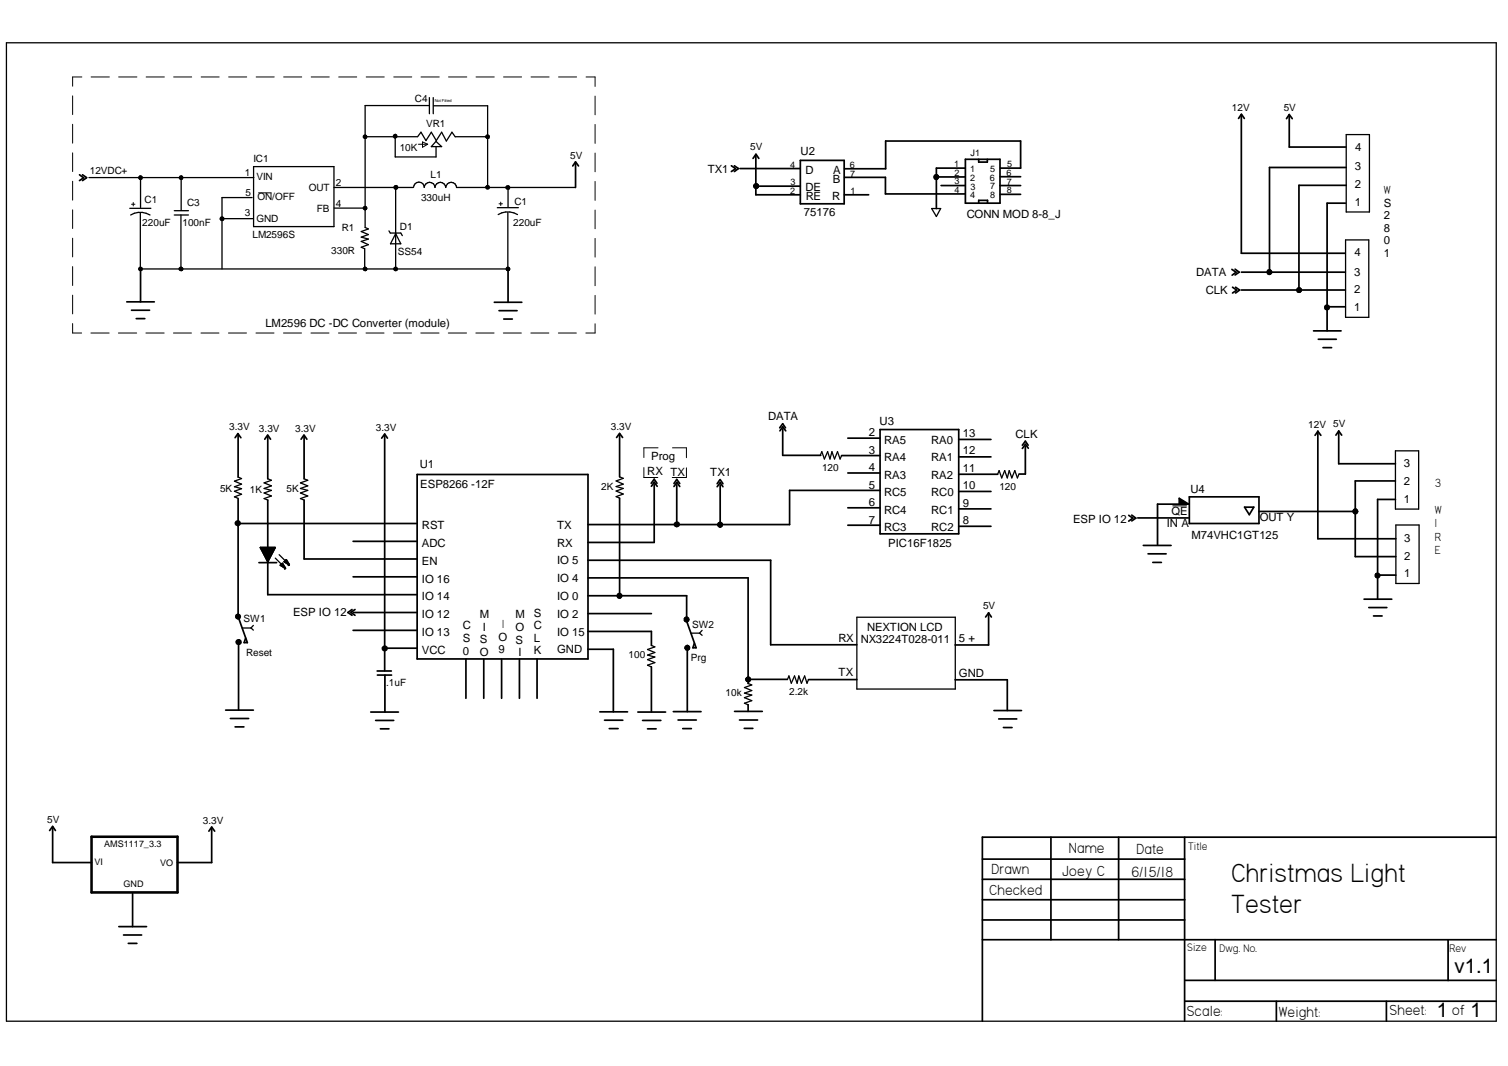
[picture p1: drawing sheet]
<svg xmlns="http://www.w3.org/2000/svg" width="297mm" height="210mm" viewBox="0 0 297 210" stroke-linecap="round" stroke-linejoin="round" font-family="sans-serif">
<g fill="none" stroke="#000" stroke-width=".34">
<path d="M15.7 34.4l.8 .6-.8 .6M16.3 34.4l.8 .6M17.1 35l-.8 .6M112.8 32.7l.6-.8 .6 .8M113.4 32v4.9M144.1 32.6l.8 .6M144.6 32.6l.9 .6-.9 .6M144.9 33.2l-.8 .6M145.8 33.2h11.8M148.3 31.2l.6-.8v8h8.7M148.9 36.7h8.7M148.9 30.4l.6 .8"/>
<path d="M157.6 31.6h8.7v8.5h-8.7zM166.3 38.4h4.8M166.4 34.9h8v3.3h15.7M184.4 34.8h5.7M185.4 36.5h4.7M190.1 33.1h-5.7v8M190.2 31.4h6.8v8.6h-6.8zM192.8 31.4v.5h1.7v-.5M194.5 40v-.5h-1.7v.5M197 36.5h4M197 38.3h4M197.1 33.1h3.9v-5.3h-26.5v5.4h-8.1"/>
<path d="M197.1 34.8h3.9M244 23.3l.5-.8v27.4h20.5M244.6 22.5l.5 .8M254 22.6v6.4h11.1M254 22.6l-.6 .8M254 22.6l.5 .8M265.2 33h-15.1v20.6M265.2 36.5h-9.3v20.6M25 59.4h5.4M27.7 52.9v6.5M97.4 59.5h5.4M100.1 53v6.5"/>
<path d="M242.7 53l.8 .6M242.8 56.6l.8 .5M243.3 53l.8 .6-.8 .5M243.4 56.6l.8 .5-.8 .6M243.5 53.6l-.8 .6M243.6 57.1l-.8 .6M244.5 53.6h20.5M244.5 57.1h20.5M265 40h-3.6v25.2M25.9 61.1h3.6M26.8 62.7h1.7M98.3 61.2h3.6"/>
<path d="M99.2 62.8h1.7M258.7 65.2h5.5M259.7 66.8h3.5M260.6 68.5h1.7M261.4 60.4h3.6M46.3 86.2l.6-.8 .6 .8M46.9 85.5v8.4M46.9 98.2v23.2l1.8 5.1h-.6l.3-.9M52.7 85.7l-.5 .8M52.7 98.5v18.6h29.4M52.7 85.7l.6 .8M52.7 85.9v8.4"/>
<path d="M59.3 86.5l.6-.8 .5 .8M59.9 98.5v11.6h22.2M59.9 85.9v8.4M75.2 86.3l.6-.8 .5 .8M75.8 85.6v46.5M82.2 93.4h33.6v36.4h-33.6zM121.5 86.1l.5-.8 .6 .8M122 85.5v8.4M122 98.1v19.2M128.3 95.2l.6-.8 .5 .8M128.3 95.8l.6-.8 .6 .8M128.9 95.4v11.4h-13.1"/>
<path d="M132.8 95.2l.5-.8 .6 .8M133.3 95l-.5 .8M133.3 95.5v7.8M133.3 95l.6 .8M141.3 95.8l.6-.8 .5 .8M141.8 94.4l-.5 .8M141.9 94.4l.5 .8M141.9 95.5v8.3M153.6 84.2l.6-.8 .5 .8M153.6 84.8l.6-.8 .6 .8M154.2 84.5v5.2h7.5M165.8 89.7h7.6"/>
<path d="M167 100h6.4M167 86.3h6.4M167 93.1h6.4M173.4 84.6h15.4v20.5h-15.4zM173.4 96.6h-17.9v6.7h-39.7M188.8 93.4h7.7M188.8 90h6.4M188.8 86.5h6.4M188.8 96.8h6.4M201.4 87.7l.6-.8 .5 .8M202 87.9v5.4h-1.3M202 87.5l-.6 .8"/>
<path d="M202 87.5l.6 .8M232.3 99.3v-1.2l1.8 1.2h-6.1v8.1M234.3 97.8h13.7v5.3h-13.7zM245.1 99.9h1.9l-.9 1.4zM259.6 84.9v21.2h15.4M259.6 84.9l-.6 .8M259.6 84.9l.6 .8M263.7 84.9v6.4h11.2M263.7 84.9l-.6 .8M263.7 84.9l.6 .8M274.9 94.7h-7.9v14.9h8M274.9 98.3h-3.5v19.7"/>
<path d="M47.1 103.1h35M51 110.8h3.5M51.3 107.8h2.9l-1.5 2.8zM55.2 111.3l.4-.3 .6 .9zM56.4 110.2l.6 1-1-.6zM69.6 113.6h12.5M69.6 106.6h12.5M115.8 117.3h19.5v5l1.8 5.3h-.6l.3-.9M115.8 113.8h31.6v20.8M115.8 110.3h36v16.7h17M167 103.4h6.4M188.8 103.6h6.4"/>
<path d="M188.8 100.2h6.4M222.3 101.5l.8 .5-.8 .6M222.9 101.4l.8 .6-.8 .6M224.1 102h10M225.2 107.4h5.5M226.1 109.1h3.6M227.1 110.7h1.7M248 100.7h19M268.7 118h5.4M269.6 119.6h3.6M271.4 113.2h3.6M44.4 139.8h5.5"/>
<path d="M47 126.1v13.7M69.1 120.6l.8 .6M69.3 120l-.8 .6 .8 .6M69.6 124.1h12.5M69.6 120.6h12.5M69.9 120l-.8 .6M74.3 132.1h2.8M74.3 132.9h2.8M75.8 127.6h6.3M75.8 132.9v7.3M91.8 129.8v7.7M95.3 129.8v7.7"/>
<path d="M98.8 129.8v7.7M102.3 129.8v7.7M105.8 129.8v7.7M115.8 124.3h12.5v2.8M115.8 127.8h5v12.4M115.8 120.8h12.5M128.3 131.3v8.9M135.4 127.1v13M147.4 133.8h7.7M147.4 138.8v1.3M159.3 133.8h9.5M188.1 133.9h10.3v6"/>
<path d="M194.7 120.7v6.3h-6.6M194.7 120.7l-.6 .8M194.7 120.7l.6 .8M195.8 139.9h5.4M270.5 121.3h1.7M45.4 141.5h3.6M46.3 143.1h1.7M73 140.2h5.5M74 141.9h3.6M74.9 143.5h1.7M118.1 140.2h5.5M119.1 141.8h3.6"/>
<path d="M120 143.5h1.7M125.6 140.2h5.5M126.6 141.9h3.6M127.5 143.5h1.7M132.6 140.1h5.5M133.6 141.8h3.6M134.5 143.5h1.7M144.7 140.1h5.5M145.7 141.8h3.5M146.6 143.4h1.7M196.7 141.6h3.6M197.7 143.3h1.6"/>
<path d="M9.8 163.5l.6-.8 .5 .8M10.4 162.9v6.9h7.6M26.1 175.9v6.6M41.1 163.7l.6-.8 .6 .8M41.7 163v6.8h-6.7M193.5 169.2h39.9M193.5 173.1h39.9M193.5 177.2h39.9M207 164.8v20.2M220.3 164.8v20.2M233.3 164.8v36.3M294.7 164.8h-101.2v36.3"/>
<path d="M23.4 182.5h5.5M24.3 184.1h3.6M25.3 185.8h1.7M193.5 185h101.2M193.5 181.1h39.9M233.4 197.1h61.3M233.4 193h61.3M239.3 185v8M251.4 197.1v4M273.1 197.1v4M285.2 185.1v8"/>
</g>
<g fill="#000">
<path d="M232.3 98.1l1.8 1.2h-1.8zM51.3 107.8h1.4v2.8zM52.7 107.8h1.5l-1.5 2.8zM55.2 111.3l.3-.2 .7 .8zM55.5 111.1l.1-.1 .6 .9zM56.4 110.2l.6 1-.8-.8zM56 110.6l.2-.2 .8 .8z"/>
<circle cx="27.7" cy="35" r=".35"/>
<circle cx="35.7" cy="35" r=".35"/>
<circle cx="71.9" cy="26.9" r=".34"/>
<circle cx="77.8" cy="26.8" r=".35"/>
<circle cx="78" cy="36.9" r=".37"/>
<circle cx="96" cy="36.9" r=".34"/>
<circle cx="96" cy="26.9" r=".34"/>
<circle cx="100.1" cy="36.9" r=".35"/>
<circle cx="148.9" cy="36.7" r=".47"/>
<circle cx="184.4" cy="34.9" r=".49"/>
<circle cx="27.7" cy="53" r=".34"/>
<circle cx="35.7" cy="53" r=".35"/>
<circle cx="43.7" cy="43.1" r=".37"/>
<circle cx="71.9" cy="53" r=".34"/>
<circle cx="71.9" cy="41" r=".34"/>
<circle cx="77.9" cy="53" r=".34"/>
<circle cx="100.1" cy="53" r=".35"/>
<circle cx="250" cy="53.6" r=".49"/>
<circle cx="255.9" cy="57.1" r=".47"/>
<circle cx="261.4" cy="60.5" r=".49"/>
<circle cx="46.8" cy="103" r=".49"/>
<circle cx="122" cy="117.3" r=".49"/>
<circle cx="133.3" cy="103.2" r=".47"/>
<circle cx="141.8" cy="103.3" r=".49"/>
<circle cx="267" cy="100.7" r=".49"/>
<circle cx="271.3" cy="113.3" r=".49"/>
<circle cx="46.9" cy="121.4" r=".49"/>
<circle cx="47" cy="126.4" r=".49"/>
<circle cx="75.8" cy="127.7" r=".46"/>
<circle cx="135.2" cy="122" r=".49"/>
<circle cx="135.4" cy="127.6" r=".46"/>
<circle cx="147.4" cy="133.8" r=".47"/>
</g>
<g fill="none" stroke="#000" stroke-width=".25">
<path d="M1.3 8.4h293.4v192.7h-293.4zM84.6 19.2v3.2M85.3 19.2v3.2M17.5 35h32.5M27.7 35v5.9M35.7 35v6.4M49.7 38.9h-6v14.1M49.9 32.8h15.9v11.8h-15.9zM65.8 36.9h15.6M71.9 26.9h10.3M77.8 26.9v4h8.1v-1.9M77.9 36.9v16.1"/>
<path d="M81.4 36.9a1.06 1.06 0 0 1 1.1-1 1.06 1.06 0 0 1 1.1 1M82.3 26.9l.6-.9 1 1.7 1.1-1.7 .9 1.7 1.1-1.7 .9 1.8 1.1-1.8 .7 .9h6.4M83.6 36.9a1.06 1.06 0 0 1 1-1 1.06 1.06 0 0 1 1.1 1 1.06 1.06 0 0 1 1-1 1.06 1.06 0 0 1 1.1 1 1.08 1.08 0 0 1 1.1-1 1.08 1.08 0 0 1 1.1 1M84.6 20.8h-12.7v24l.7 .3-1.4 .5 1.4 .6-1.4 .5 1.4 .4-1.4 .4 1.4 .7-1.4 .5 .6 .3v4M85.4 20.8h10.7v16.1M85.9 27.8l-.9 1.1h2l-1.1-1M89.9 36.9h23.5M100.1 36.9v3.9M265.2 26.5h4.5v15.2h-4.5zM25.6 41h4.1M25.7 42.3a3.7 3.7 0 0 1 3.8 0M34.3 41.5h2.8"/>
<path d="M34.3 42.3h2.8M35.6 42.3v10.7M43.7 43.1h6.1M65.8 41h6.1M76.6 45.5l.3 .4h2l.3 .5M77.9 46l1 2h-2zM98 40.9h4.1M98.1 42.2a3.7 3.7 0 0 1 3.8 0M100 41.9v11.1h-72.4v-11M183.5 41.1h1.8l-.9 1.5zM265 47.2h4.6v15.3h-4.6zM46.9 93.9l.7 .3-1.4 .5 1.4 .6-1.4 .5 1.4 .4-1.4 .5 1.4 .6-1.4 .5 .7 .3"/>
<path d="M52.7 94.3l.8 .3-1.5 .5 1.5 .6-1.5 .5 1.5 .4-1.5 .5 1.5 .6-1.5 .5 .7 .3M59.9 94.3l.7 .3-1.4 .5 1.4 .6-1.4 .5 1.4 .4-1.4 .5 1.4 .6-1.4 .5 .7 .3M122 93.9l.8 .3-1.4 .5 1.4 .6-1.4 .5 1.4 .4-1.4 .5 1.4 .6-1.4 .5 .6 .3M161.6 89.6l.3-.7 .5 1.5 .6-1.5 .5 1.5 .4-1.5 .5 1.5 .6-1.5 .5 1.5 .3-.7M196.5 93.4l.3-.7 .5 1.4 .6-1.4 .5 1.4 .4-1.4 .5 1.4 .6-1.4 .5 1.4 .3-.7M274.9 88.8h4.5v11.4h-4.5zM54.2 109.9l2 2M55 109.2l2 2M275 103.4h4.5v11.5h-4.5zM47.7 123.7h1.7M49.4 123.7l.5 .4M49.9 123.1l-.5 .6"/>
<path d="M128.3 127.1l.7 .3-1.5 .5 1.5 .6-1.5 .5 1.5 .4-1.5 .5 1.5 .6-1.5 .5 .8 .3M136.1 124.7h1.7M137.8 124.7l.5 .4M138.3 124.1l-.5 .6M147.4 134.6l.7 .3-1.5 .5 1.5 .6-1.5 .5 1.5 .4-1.5 .5 1.5 .6-1.5 .5 .8 .3M155.1 133.8l.3-.7 .5 1.4 .6-1.4 .5 1.4 .3-1.4 .6 1.4 .6-1.4 .5 1.4 .3-.7M168.8 121.5h19.4v14.2h-19.4z"/>
<circle cx="27.7" cy="35" r=".35"/>
<circle cx="35.7" cy="35" r=".35"/>
<circle cx="71.9" cy="26.9" r=".34"/>
<circle cx="77.8" cy="26.8" r=".35"/>
<circle cx="78" cy="36.9" r=".37"/>
<circle cx="96" cy="36.9" r=".34"/>
<circle cx="96" cy="26.9" r=".34"/>
<circle cx="100.1" cy="36.9" r=".35"/>
<circle cx="148.9" cy="36.7" r=".47"/>
<circle cx="184.4" cy="34.9" r=".49"/>
<circle cx="27.7" cy="53" r=".34"/>
<circle cx="35.7" cy="53" r=".35"/>
<circle cx="43.7" cy="43.1" r=".37"/>
<circle cx="71.9" cy="53" r=".34"/>
<circle cx="71.9" cy="41" r=".34"/>
<circle cx="77.9" cy="53" r=".34"/>
<circle cx="100.1" cy="53" r=".35"/>
<circle cx="250" cy="53.6" r=".49"/>
<circle cx="255.9" cy="57.1" r=".47"/>
<circle cx="261.4" cy="60.5" r=".49"/>
<circle cx="46.8" cy="103" r=".49"/>
<circle cx="122" cy="117.3" r=".49"/>
<circle cx="133.3" cy="103.2" r=".47"/>
<circle cx="141.8" cy="103.3" r=".49"/>
<circle cx="267" cy="100.7" r=".49"/>
<circle cx="271.3" cy="113.3" r=".49"/>
<circle cx="46.9" cy="121.4" r=".49"/>
<circle cx="47" cy="126.4" r=".49"/>
<circle cx="75.8" cy="127.7" r=".46"/>
<circle cx="135.2" cy="122" r=".49"/>
<circle cx="135.4" cy="127.6" r=".46"/>
<circle cx="147.4" cy="133.8" r=".47"/>
</g>
<path d="M18 164.8h17v10.9h-17z" fill="none" stroke="#000" stroke-width=".51"/>
<g fill="none" stroke="#000" stroke-width=".2">
<path d="M14.3 18.9v3.7M16.1 15.2h-1.8v1.8M17.9 15.2h3.6M23.4 15.2h3.6M28.8 15.2h3.6M34.2 15.2h3.6M39.6 15.2h3.6M45 15.2h3.6M50.5 15.2h3.5M55.9 15.2h3.5M61.3 15.2h3.6M66.7 15.2h3.6"/>
<path d="M72.1 15.2h3.6M77.6 15.2h3.5M82.9 15.2h3.6M88.3 15.2h3.6M93.8 15.2h3.6M99.2 15.2h3.5M104.6 15.2h3.6M110 15.2h3.6M115.4 15.2h1.8v1.8M117.2 18.9v3.7M14.3 24.5v3.7M14.3 30.1v3.7"/>
<path d="M14.3 35.7v3.7M26.2 39.9v.7M50.9 38h2.5M82.4 28.4h1.8M83.2 27.9l1 .5-1 .6zM98.6 39.8v.7M117.2 24.5v3.7M117.2 30.1v3.7M117.2 35.7v3.8M14.3 41.3v3.7M14.3 46.9v3.7M14.3 52.5v3.7"/>
<path d="M14.3 58.1v3.7M25.9 40.2h.7M98.3 40.1h.7M117.2 41.4v3.6M117.2 46.9v3.7M117.2 52.5v3.8M117.2 58.2v3.6M14.3 63.7v1.9h1.8M17.9 65.6h3.6M23.3 65.6h3.6M28.7 65.6h3.6M34.2 65.6h3.5"/>
<path d="M39.6 65.6h3.5M45 65.6h3.6M50.4 65.6h3.6M55.8 65.6h3.6M61.3 65.6h3.5M66.7 65.6h3.5M72.1 65.6h3.5M77.5 65.6h3.6M82.9 65.6h3.6M88.3 65.6h3.6M93.7 65.6h3.6M99.1 65.6h3.6"/>
<path d="M104.6 65.6h3.5M110 65.6h3.5M117.2 63.8v1.8h-1.8M126.8 92.1v1.9h2.8M129.6 88.2h-2.8v1.9M132.5 88.2h2.7v1.9M135.2 92.1v1.9h-2.8M231 99.6h2.7"/>
</g>
<g fill="#000">
<circle cx="56.1" cy="111.8" r=".17"/>
<circle cx="56.8" cy="111.1" r=".17"/>
<circle cx="56.9" cy="111.1" r=".17"/>
</g>
<g font-size="5.9">
<text x="242.5" y="173.7">Christmas Light</text>
<text x="242.5" y="179.7">Tester</text>
</g>
<g font-size="4">
<text x="286.5" y="191.5">v1.1</text>
<text x="283" y="200.3">1</text>
<text x="289.7" y="200.3">1</text>
</g>
<g font-size="3.3">
<text x="210.6" y="167.9">Name</text>
<text x="195.3" y="172.1">Drawn</text>
<text x="209.3" y="172.6">Joey C</text>
<text x="222.8" y="172.6">6/15/18</text>
<text x="223.9" y="168.1">Date</text>
<text x="194.9" y="176.2">Checked</text>
<text x="233.8" y="200">Scale:</text>
<text x="251.9" y="200.3">Weight:</text>
<text x="273.7" y="199.9">Sheet:</text>
<text x="286" y="199.9">of</text>
</g>
<g font-size="2.6">
<text x="272.6" y="38.1">W</text>
<text x="282.6" y="95.8">3</text>
<text x="282.6" y="101.2">W</text>
<text x="282.6" y="103.8">I</text>
<text x="282.6" y="106.5">R</text>
<text x="282.6" y="109.2">E</text>
<text x="98.9" y="123.7">I</text>
</g>
<g font-size="2.4">
<text x="234" y="167.4">Title</text>
<text x="233.8" y="187.3">Size</text>
<text x="240.2" y="187.5">Dwg. No.</text>
<text x="285.5" y="187.5">Rev</text>
</g>
<g font-size="2.2">
<text x="267" y="29.7">4</text>
<text x="139.4" y="34">TX1</text>
<text x="157.7" y="30.4">U2</text>
<text x="158.7" y="34.3">D</text>
<text x="164.1" y="34.3">A</text>
<text x="266.9" y="33.5">3</text>
<text x="158.7" y="37.6">DE</text>
<text x="158.7" y="39.4">RE</text>
<text x="163.9" y="39.5">R</text>
<text x="164" y="36">B</text>
<text x="266.9" y="40.6">1</text>
<text x="266.9" y="37">2</text>
<text x="272.6" y="40.7">S</text>
<text x="158.3" y="42.6">75176</text>
<text x="190.4" y="42.9">CONN MOD 8-8_J</text>
<text x="272.6" y="43.2">2</text>
<text x="272.6" y="45.6">8</text>
<text x="266.8" y="50.4">4</text>
<text x="272.6" y="48.1">0</text>
<text x="272.6" y="50.6">1</text>
<text x="235.6" y="54.3">DATA</text>
<text x="237.5" y="57.9">CLK</text>
<text x="266.7" y="57.8">2</text>
<text x="266.7" y="54.3">3</text>
<text x="52.3" y="64.4">LM2596 DC -DC Converter (module)</text>
<text x="266.7" y="61.3">1</text>
<text x="151.3" y="82.7">DATA</text>
<text x="173.3" y="83.7">U3</text>
<text x="171.2" y="89.4">3</text>
<text x="171.2" y="85.9">2</text>
<text x="174.2" y="87.4">RA5</text>
<text x="183.4" y="87.4">RA0</text>
<text x="189.7" y="86">13</text>
<text x="189.7" y="89.5">12</text>
<text x="200" y="86.2">CLK</text>
<text x="82.7" y="92.1">U1</text>
<text x="127.5" y="93.6">RX TX</text>
<text x="128.3" y="90.6">Prog</text>
<text x="139.9" y="93.7">TX1</text>
<text x="171.2" y="92.8">4</text>
<text x="174.2" y="90.8">RA4</text>
<text x="174.2" y="94.3">RA3</text>
<text x="183.4" y="90.8">RA1</text>
<text x="183.4" y="94.3">RA2</text>
<text x="189.7" y="92.9">11</text>
<text x="276.5" y="95.5">2</text>
<text x="276.5" y="92">3</text>
<text x="82.8" y="96">ESP8266 -12F</text>
<text x="171.2" y="99.7">6</text>
<text x="171.2" y="96.2">5</text>
<text x="174.2" y="97.7">RC5</text>
<text x="174.2" y="101.1">RC4</text>
<text x="183.4" y="101.1">RC1</text>
<text x="183.4" y="97.7">RC0</text>
<text x="189.7" y="99.7">9</text>
<text x="189.7" y="96.3">10</text>
<text x="230.8" y="101.4">QE</text>
<text x="234.5" y="97.2">U4</text>
<text x="276.5" y="99.1">1</text>
<text x="83.1" y="107.7">ADC</text>
<text x="83.1" y="104.2">RST</text>
<text x="109.7" y="104.1">TX</text>
<text x="109.7" y="107.6">RX</text>
<text x="171.2" y="103.1">7</text>
<text x="174.2" y="104.6">RC3</text>
<text x="175" y="107.6">PIC16F1825</text>
<text x="183.4" y="104.6">RC2</text>
<text x="189.7" y="103.2">8</text>
<text x="211.4" y="103">ESP IO 12</text>
<text x="229.9" y="103.8">IN A</text>
<text x="234.7" y="106">M74VHC1GT125</text>
<text x="248.2" y="102.5">OUT Y</text>
<text x="276.6" y="106.7">3</text>
<text x="83.1" y="111.2">EN</text>
<text x="109.7" y="111.1">IO 5</text>
<text x="276.6" y="113.7">1</text>
<text x="276.6" y="110.2">2</text>
<text x="83.1" y="118.2">IO 14</text>
<text x="83.1" y="114.7">IO 16</text>
<text x="109.7" y="118.1">IO 0</text>
<text x="109.7" y="114.6">IO 4</text>
<text x="57.7" y="121.3">ESP IO 12</text>
<text x="83.1" y="121.8">IO 12</text>
<text x="83.1" y="125.2">IO 13</text>
<text x="91.1" y="123.9">C</text>
<text x="94.5" y="121.7">M</text>
<text x="95.1" y="124.2">I</text>
<text x="101.5" y="121.8">M</text>
<text x="101.5" y="124.2">O</text>
<text x="105.2" y="121.4">S</text>
<text x="105.2" y="123.9">C</text>
<text x="109.7" y="125.1">IO 15</text>
<text x="109.7" y="121.6">IO 2</text>
<text x="170.8" y="124.2">NEXTION LCD</text>
<text x="83.1" y="128.7">VCC</text>
<text x="91.1" y="126.4">S</text>
<text x="91.1" y="128.9">0</text>
<text x="94.5" y="126.7">S</text>
<text x="94.5" y="129.2">O</text>
<text x="98.2" y="126.2">O</text>
<text x="98.2" y="128.7">9</text>
<text x="101.5" y="126.7">S</text>
<text x="102.1" y="129.2">I</text>
<text x="105.2" y="126.4">L</text>
<text x="105.2" y="128.9">K</text>
<text x="109.7" y="128.7">GND</text>
<text x="165.1" y="126.5">RX</text>
<text x="169.5" y="126.6">NX3224T028-011</text>
<text x="188.9" y="126.5">5 +</text>
<text x="165.2" y="133.1">TX</text>
<text x="188.9" y="133.3">GND</text>
</g>
<g font-size="2">
<text x="81.7" y="20.1">C4</text>
<text x="242.7" y="21.8">12V</text>
<text x="252.9" y="21.8">5V</text>
<text x="78.7" y="29.7">10K</text>
<text x="83.9" y="25.1">VR1</text>
<text x="147.8" y="29.6">5V</text>
<text x="17.7" y="34.3">12VDC+</text>
<text x="48.2" y="34.7">1</text>
<text x="49.9" y="32">IC1</text>
<text x="50.5" y="35.5">VIN</text>
<text x="84.8" y="35">L1</text>
<text x="112.3" y="31.2">5V</text>
<text x="28.5" y="40">C1</text>
<text x="36.9" y="40.5">C3</text>
<text x="48.3" y="38.7">5</text>
<text x="50.7" y="39.4">ON/OFF</text>
<text x="60.8" y="37.7">OUT</text>
<text x="62.4" y="41.7">FB</text>
<text x="66.1" y="40.7">4</text>
<text x="66.2" y="36.7">2</text>
<text x="82.9" y="39.5">330uH</text>
<text x="101.3" y="40.3">C1</text>
<text x="28" y="44.4">220uF</text>
<text x="35.9" y="44.5">100nF</text>
<text x="48.3" y="42.6">3</text>
<text x="49.7" y="46.9">LM2596S</text>
<text x="50.5" y="43.6">GND</text>
<text x="67.3" y="45.6">R1</text>
<text x="78.8" y="45.3">D1</text>
<text x="101.1" y="44.4">220uF</text>
<text x="65.2" y="50">330R</text>
<text x="78.4" y="50.2">SS54</text>
<text x="45.1" y="84.8">3.3V</text>
<text x="51" y="85.1">3.3V</text>
<text x="58.2" y="85.1">3.3V</text>
<text x="74" y="84.8">3.3V</text>
<text x="120.3" y="84.7">3.3V</text>
<text x="257.7" y="84.2">12V</text>
<text x="262.6" y="84.1">5V</text>
<text x="161.9" y="92.7">120</text>
<text x="43.3" y="96.9">5K</text>
<text x="49.2" y="97">1K</text>
<text x="56.4" y="96.9">5K</text>
<text x="118.4" y="96.4">2K</text>
<text x="196.8" y="96.4">120</text>
<text x="193.6" y="119.9">5V</text>
<text x="48" y="122.5">SW1</text>
<text x="136.3" y="123.6">SW2</text>
<text x="48.5" y="129.1">Reset</text>
<text x="123.8" y="129.6">100</text>
<text x="136.1" y="130.2">Prg</text>
<text x="76.1" y="135.1">.1uF</text>
<text x="142.9" y="137.1">10k</text>
<text x="155.4" y="136.9">2.2k</text>
<text x="9.3" y="162.1">5V</text>
<text x="40" y="162.2">3.3V</text>
</g>
<g font-size="1.8">
<text x="155.7" y="33">4</text>
<text x="167.4" y="33">6</text>
<text x="167.5" y="34.8">7</text>
<text x="188" y="32.9">1</text>
<text x="188" y="34.7">2</text>
<text x="191.1" y="34">1</text>
<text x="191.1" y="35.7">2</text>
<text x="191.2" y="30.6">J1</text>
<text x="194.9" y="35.6">6</text>
<text x="195.1" y="33.9">5</text>
<text x="198.2" y="34.7">6</text>
<text x="198.4" y="32.9">5</text>
<text x="155.7" y="38.3">2</text>
<text x="155.7" y="36.4">3</text>
<text x="167.6" y="38.2">1</text>
<text x="188" y="38.1">4</text>
<text x="188" y="36.3">3</text>
<text x="191.1" y="39.1">4</text>
<text x="191.2" y="37.3">3</text>
<text x="195.1" y="37.3">7</text>
<text x="195.1" y="39">8</text>
<text x="198.3" y="36.4">7</text>
<text x="198.3" y="38.1">8</text>
<text x="20.5" y="166.7">AMS1117_3.3</text>
<text x="18.6" y="170.3">VI</text>
<text x="31.5" y="170.4">VO</text>
<text x="24.3" y="174.7">GND</text>
</g>
<text font-size=".8" x="85.6" y="20.1">Not Fitted</text>
</svg>
